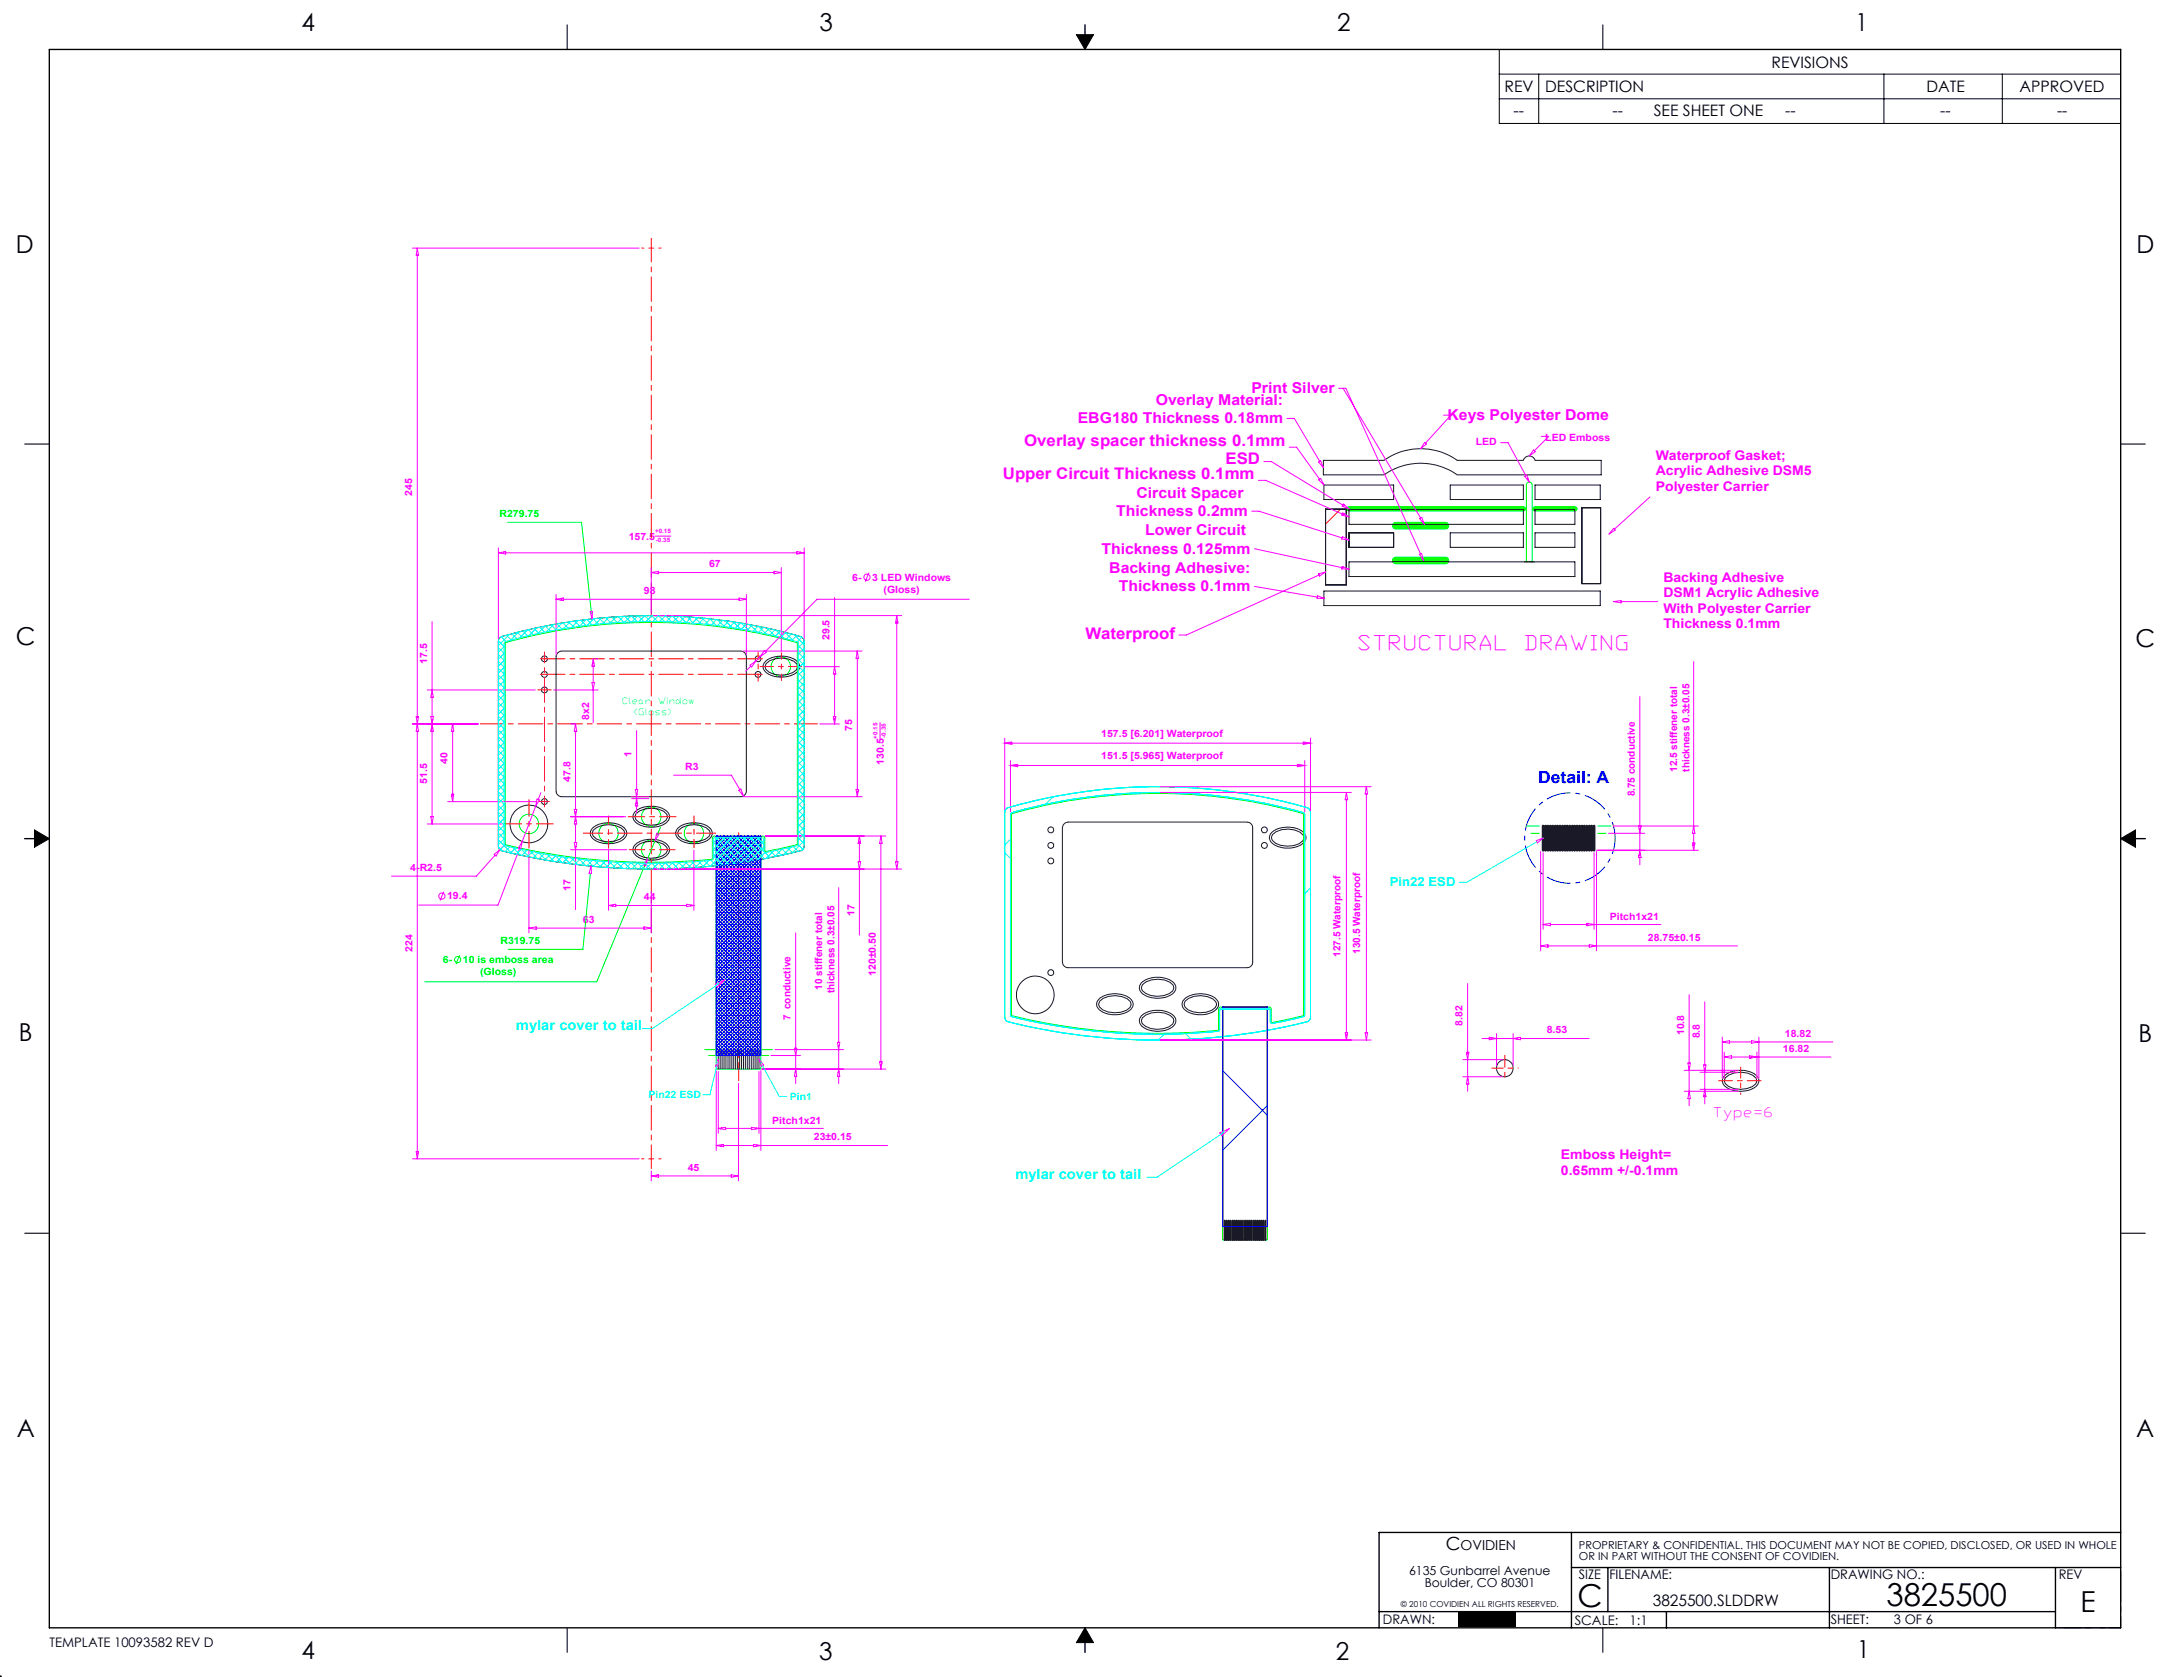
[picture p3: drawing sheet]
<svg xmlns="http://www.w3.org/2000/svg" width="559mm" height="432mm" viewBox="0 0 559 432" stroke-linecap="round" stroke-linejoin="round" font-family="sans-serif">
<path d="M260.2 195.8v13.3M260.2 197.1l1.9-.3v.6zM262.1 197.1h72M334.1 196.8l1.9 .3-1.9 .3zM336 195.8v13.3" fill="none" stroke="#f0f" stroke-width=".26"/>
<g fill="none" stroke="#000" stroke-width=".26">
<path d="M146 6.4v6.3M277.2 8.9h4.4l-2.2 3.8zM386.1 12.7v19.1h160M386.1 19.1h160M396.2 19.1v12.7M412.7 6.4v6.3M485.1 19.1v12.7M515.6 19.1v12.7M386.1 25.4h160M6.3 114.3h6.4M546.1 114.3h6.3M8.9 213.7l3.8 2.2-3.8 2.2z"/>
<path d="M546.1 215.9l3.8-2.2v4.4zM6.3 317.5h6.4M546.1 317.5h6.3M146 419.1v6.4M279.4 419.1l2.2 3.8h-4.4zM412.7 419.1v6.4M0 431.3v.5M.4 431.5l-.4 .3M.5 431.8h-.5"/>
</g>
<path d="M529.3 419.1h16.8" fill="none" stroke="#000" stroke-width=".26" stroke-dasharray="15.2 1.3 1.3 1.3" stroke-dashoffset="8.8"/>
<path d="M531.5 419.1h14.6M546.1 404.5v14.6" fill="none" stroke="#000" stroke-width=".26" stroke-dasharray="15.2 1.3 1.3 1.3" stroke-dashoffset="7.3"/>
<g fill="none" stroke="#000" stroke-width=".35">
<path d="M12.7 12.7h533.4v406.4h-533.4zM279.4 6.4v6.3M6.3 215.9h6.4M546.1 215.9h6.4M404.7 394.6v24.5M546.1 394.6h-191v24.5M279.4 419.1v6.4M355.1 415h174.2M404.7 403.6h141.4M414.1 403.6v11.4M429.1 415v4.2M471.1 403.6v15.5"/>
<path d="M529.3 403.6v15.5"/>
</g>
<path d="M260.2 197.1l1.9-.3v.6zM334.1 196.8v.6l1.9-.3z" fill="#f0f"/>
<path d="M277.2 8.9l2.2 3.8v-3.8zM279.4 8.9v3.8l2.2-3.8zM546.1 215.9h3.8v-2.2zM546.1 215.9l3.8 2.2v-2.2zM279.4 419.1v3.8h2.2zM279.4 419.1l-2.2 3.8h2.2zM8.9 215.9v2.2l3.8-2.2zM8.9 213.7v2.2h3.8z" fill-rule="evenodd" fill="#000"/>
<g fill="none" stroke="#0f0" stroke-width=".26">
<path d="M130.7 134.5h19.1l2.5 23M152.6 157.6l-.5 .4M393.1 144.7v-19.8a.74 .74 0 0 1 .7-.8 .74 .74 0 0 1 .7 .8v19.8M168.7 216.5l-1.9 4.6M169.4 214.8l-.5 .5M170.1 213l-.7 1.7M195.9 215.8l.5-.5 .6 .4v3.4l.2 .2 7-1.5 1.1-.5v-51.7a135.4 135.4 0 0 0-75.2 0v51.8a152.3 152.3 0 0 0 53.3 3.7v-5.4l.6-.4 .4 .4v59.3l.2 .3h11.2l.1-.3M195.9 215.8v59.2M393 212.7h3.4M394.3 214.6h2.1M411.4 214.6h2.2M411.4 212.7h3.4"/>
<path d="M152 224.9l-1.9 19.5h-19.2M152.2 223.1h-.1M166 222.9l-12.3 29.9h-44.3M166.5 222.3l-.6 .5M118.3 246l-.9 2.3M314.9 259.8l-.5-.5-.3 .1-.3 .4v5.3a151.6 151.6 0 0 1-53.3-3.7v-51.8a135.4 135.4 0 0 1 75.2 0v51.8l-8.2 1.9-.2-.2v-3.4l-.2-.3-.3-.1-.4 .2v.3M181.5 270.3h2.7M182.5 271.8h1.7M196.2 271.8h1.7M196.2 270.3h2.7M314.9 315.8h11.5M315.1 319.3h11.1l.2-.2v-59.8h-11.5v59.9l.2 .1"/>
<circle cx="201.1" cy="171.7" r="2.5"/>
<circle cx="136.2" cy="212.1" r="2.51"/>
<circle cx="156.7" cy="214.5" r="2.51"/>
<circle cx="167.7" cy="210.3" r="2.5"/>
<circle cx="167.7" cy="218.8" r="2.5"/>
<circle cx="178.7" cy="214.5" r="2.5"/>
<circle cx="117.9" cy="247.1" r=".81"/>
</g>
<g fill="none" stroke="#f0f" stroke-width=".26">
<path d="M106.2 63.9h58.4M107.5 63.9l.3 1.9h-.6zM107.7 65.5l-.2 .3v118.7M344.7 100h1.9l19.2 42.6M345.9 100l19.9 33.4M325.5 118.8h1.9l18.4 11.2M331.4 107.7h1.9l6.5 11.1M332 115.1h1.9l5.9 8.3M339.5 119l.6-.4 .7 1.8zM340.6 120l-.1 .1M366.9 113.9l.4 .4-1.5 1.2zM371.7 106.9h1.9l-6.5 7.2"/>
<path d="M386.4 114h1.9l4.6 8.5M394.9 115.9l.4 .4-1.5 1.1zM396.9 112.4h1.9l-3.7 3.7M168.7 138h4.1M322.3 131.6h1.9l21.4 6.9M324.1 123.7h1.8l19.8 8.7M339.5 123.5l.6-.3 .8 1.7zM340.7 124.4l-.2 .1M345.7 138.2l1.7 .9-1.9-.3zM345.8 132.1l1.6 1-1.9-.5zM345.9 129.8l1.5 1.2-1.8-.7zM346.2 132.3l-.4 .4"/>
<path d="M346.3 130l-.4 .4M346.6 138.7l-.2 .2M365.6 133.5l.5-.3 .7 1.8zM366.6 134.4l-.2 .1M392.6 122.6l.6-.3 .6 1.8zM393.5 123.2l-.2 .2M415.5 136l.4 .5-1.6 1zM424.9 128l-9.2 8.3M128.3 141.1v23.4M128.3 142.3l1.9-.3v.7zM129.9 142.1l-.4 .4M130.2 142.3h75"/>
<path d="M143.2 153.1v15.4M143.2 154.3l1.9-.3v.6zM144.9 154l-.5 .5M145.1 154.3h45.2M152 157.5l.6-.1-.1 2zM167.7 146.2v11.7M167.7 147.4l1.9-.3v.6zM168.3 158.5h63.9M169.6 147.4h29.7M169.6 147.3l-.4 .4M190.3 154l1.9 .3-1.9 .3zM191.8 154.2l-.1 .2"/>
<path d="M192.2 153.1v15.4M199.3 147.1l1.9 .3-1.9 .3zM200.9 147.4l-.1 .1M201.2 146.2v21.3M205.2 142l1.9 .3-1.9 .4zM206.1 142.2l-.4 .4M207.1 141.1v23.4M214.9 153.9v17.8M223.7 147.5l-.9 2.3M230.9 158.5l.3 1.9h-.6zM231.1 159.8l-.5 .5M249.6 154.3h-39.2l-13.3 13.5"/>
<path d="M323 141.3l22.5 4.9M323 151l16.2 2.7M339.3 153.4l1.8 .7h-1.9zM339.5 147.8l1.8-.5-1.5 1zM339.7 148.1l-34.2 15.4h-1.9M339.8 147.7l-.2 .2M340.4 153.8l-.2 .3M345.6 145.9l1.8 .6h-1.9zM346 146l-.5 .5M365.5 142.7l.6-.2 .5 1.8zM366.4 143.6l-.2 .2M415.6 154.9l1.8-.3v.6z"/>
<path d="M415.7 154.9h-.1M417.4 154.9h9.5M110 177.7h27.8M111.3 160.1v17.6M111.3 179.5v5M111.3 177.7l.3 1.8h-.6zM111.4 178.5l-.3 .4M142.6 177.7h11.4M152.4 175.8h.7l-.3 1.9zM152.8 171.5v4.3M152.8 177.7v8.4M152.8 169.6l.3 1.9h-.7z"/>
<path d="M152.8 177.6h.1M152.9 170.7l-.4 .4M153.4 169.6h.6M191.3 167.6h30.7M193.1 171.3l1.6-1.1-1.1 1.5zM193.4 171.5l-1.4 1.3M195.7 169.1l-1 1.1M196.8 167.6l.5 .4-1.6 1.1zM207.1 171.7h9.1M214.9 173.5v11M214.9 171.7l-.3 1.8h.6M214.9 171.7l.3 1.8"/>
<path d="M215.2 173.5h.1M220.8 169.5v33.8M220.8 167.6l.3 1.9h-.6zM220.8 167.9l-.1 .1M230.9 160.4v61.5M422.3 179.3v33.4M436.1 170.4v42.3M106.2 186.4h16.9M107.2 184.5h.6l-.3 1.9zM107.5 186.4l.3 1.9h-.6zM107.5 188.3v108.2M107.6 186.9l-.2 .2"/>
<path d="M107.7 184.5l-.5 .5M111 184.5h.6l-.3 1.9zM111.3 186.4l.3 1.9h-.6zM111.3 188.3v22M111.4 187.5l-.4 .4M111.5 185.2l-.4 .4M116.6 188.3v16.2M116.6 186.4l.2 1.9h-.6zM116.6 186.8l-.1 .2M146.9 186.4h1.5M148.2 186.4l.3 1.9h-.6zM148.2 188.3v20.1"/>
<path d="M148.2 186.6l-.1 .1M163.9 188.1v15.2M173.5 199.6h14.8l2.2 3.7M211.1 186.4h5.1M214.6 184.5h.6l-.3 1.9zM215.2 184.8l-.5 .4M226.6 186.1v4.1M258.7 191.3l1.9-.3v.7zM258.7 190.1v18.4M260.6 191.4h75M335.6 191l1.9 .3-1.9 .4zM337.5 190.1v18.6"/>
<path d="M110 212.2h19.3M111 210.3h.6l-.3 1.9zM111.1 210.3l-.1 .1M115.3 206.4h22.9M116.2 204.5h.6l-.2 1.9zM116.8 204.5l-.5 .6M127.2 220l1.5-1.2-1 1.6zM129.6 217.9l-.9 .9M133.8 218.4l-5.6 14.6h-20.4M134.5 216.7l-.4 1.8-.6-.2zM136.2 219v21.2M137.9 207.6l-3.4 9.1"/>
<path d="M138.3 205.7l.6 .3-1 1.6zM139.3 204.1l-.7 1.7M146.9 210.3h14.3M146.9 218.8h14.5M147.9 208.4h.6l-.6 3.8h.6zM147.9 216.9h.6l-.3 1.9zM148.2 212.2v4.7M148.2 218.8v15.4M148.3 211.2l-.3 .4M148.3 217.9l-.2 .3M148.5 208.9l-.5 .4M156.7 219v15.4"/>
<path d="M162.7 205.6h4.4M162.7 205.1h4.4M163.6 203.3h.6l-.3 1.8zM163.9 205.1v.5M163.9 207.5v1.9M163.9 205.6l.3 1.9h-.6zM164 204.5l-.2 .2M164.1 206.7l-.4 .4M169.1 214.6l.6 .3-1 1.6zM178.7 218.9v15.5M190.3 203.5l.5-.3 .7 1.7zM191.2 204.3l-.2 .1"/>
<path d="M191.3 205.1h30.7M197.1 215.3h31M220.5 203.3h.6l-.3 1.8zM221 203.7l-.4 .4M221.3 215.3l.3 1.8h-.6zM221.3 217.1v4.8M221.5 216.6l-.5 .5M226.8 217.1v56.3M226.8 215.3l.4 1.8h-.7zM226.9 215.7l-.2 .2M298.7 202.6h54.4M298.7 204h49.3"/>
<path d="M346.7 205.9v60M346.7 204l.3 1.9h-.6zM347 205.6l-.3 .3M351.9 204.4v61.5M351.9 202.6l.3 1.8h-.7zM351.9 203l-.1 .1M395.6 216.5l1.8-.7-1.5 1.2zM396.7 219.2v25.6M397.4 219.6v19.7M410.5 219.6v19.7M411.1 219.2v25.6M411.1 218.9h26.3"/>
<path d="M414.2 214.6h9.3M415.5 212.7h21.9M422 212.7l.3 1.9M422.3 214.6v4.3M422.3 218.9l.3 1.9h-.6zM422.5 220l-.5 .4M422.5 213.2l-.4 .4M422.6 212.7l-.3 1.9M435.8 217.1h.7l-.4 1.8zM436.1 212.7l.4 1.9h-.7zM436.1 214.6v2.5M436.2 213l-.1 .1"/>
<path d="M436.4 217.2l-.5 .5M114.3 229.6l-1 2.3M127.5 220.2l-4.8 5.4h-21.9M136.2 239l1.9-.3v.6zM136.3 238.9v.1M138.1 239h27.7M152.2 223l.1 1.9h-.6zM156.7 233.2l1.9-.4v.6zM158 232.9l-.3 .4M158.6 233.2h18.2M165.8 238.7l1.9 .3-1.9 .3zM166.8 221.1l-.5 1.9-.6-.3z"/>
<path d="M167.7 229.5v10.7M168.3 223.8h63.9M176.8 232.8l1.9 .4-1.9 .2zM178.1 233l-.2 .3M216 228.6v39.8M221 221.9h.6l-.3 1.9zM221.3 223.8v17M221.3 223.5v.1M230.6 221.9h.6l-.3 1.9zM231.1 222.7l-.3 .3M397.4 238.1l1.8-.4v.7zM397.7 238l-.1 .1"/>
<path d="M399.2 238.1h9.4M408.6 237.7l1.9 .4-1.9 .3zM409.1 237.8l-.5 .5M410.5 238.1h17.2M422.3 220.8v1.9M184.2 253.4l2.4-1.1-2 1.9zM204.9 240.2v29.7M377.9 253.3v17.7M396.7 243.6l1.9-.4v.7zM398.6 243.6h10.7M398.6 243.8v.1M409.3 243.2l1.8 .4-1.8 .3z"/>
<path d="M410.2 243.4l-.3 .4M411.1 243.6h36.3M435 256.1v17.6M439 258v16.2M184.4 275.7v20.5M185 272.8l-.2 1.9-.6-.2zM185 275.9v15.9M190.2 278.9v25.2M195.4 272.8l1.2 1.4-.5 .4zM195.4 275.9v15.9M195.9 275.7v20.5M196.1 275.3h32"/>
<path d="M198.5 271.8h7.6M199.6 270.3h17.6M204.6 269.9h.6l-.3 1.9zM204.9 275.3l.3 1.8h-.6zM204.9 271.8v3.5M204.9 277.1v1.9M205 275.8l-.2 .2M205 271.3l-.2 .2M215.7 268.4h.6l-.3 1.9zM216 270.3v5M216 277.1v1.9M216 275.3l.3 1.8h-.6z"/>
<path d="M216.1 275.9l-.3 .3M216.2 269.1l-.4 .4M226.5 273.4h.7l-.4 1.9zM227.1 273.9l-.4 .4M298.7 267.8h54.4M346.4 265.9h.6l-.3 1.9zM347 266.2l-.5 .5M351.5 265.9h.7l-.3 1.9zM351.8 265.9l-.2 .2M376.7 277.2h10.2M376.7 272.8h10.2M377.9 272.8v4.4"/>
<path d="M377.9 279.1v1.9M377.9 277.2l.3 1.9h-.6zM378 277.8l-.2 .3M378.2 271l-.5 .4M378.2 271h-.6l.3 1.8M378.2 271l-.3 1.8M381.6 267.4h1.9M383.5 267.1l1.9 .3-1.9 .3zM384.2 267.2l-.5 .5M385.4 266.1v8.3M385.4 267.4h4.2M389.6 266.1v8.3"/>
<path d="M389.6 267.4l1.9-.3v.6zM391 267.2l-.4 .3M391.5 267.4h17.7M433.7 275.6h13.9M434.7 273.7h.6l-.3 1.9zM435 275.6v5.4M435.1 274.6l-.2 .3M437.8 276.1h9.8M438.7 274.2h.6l-.3 1.9zM439 276.1v4.4M439.2 275.1l-.3 .3M443.5 267v10.7"/>
<path d="M443.5 268.3l1.9-.3v.6zM443.8 268.3h-.1M444 270.9v6.8M444 272.2l1.9-.4v.7zM444.4 272.1l-.1 .1M445.4 268.3h5.7M445.9 272.2h4.7M450.6 271.8l1.8 .4-1.8 .3zM451.1 268l1.8 .3-1.8 .3zM451.3 272l-.5 .4M452.4 270.9v6.8M452.4 272.2h19.1"/>
<path d="M452.7 268.3l-.1 .1M452.9 267v10.7M452.9 268.3h19.1M106.2 298.4h58.4M107.2 296.5h.6l-.3 1.9zM107.8 296.7l-.5 .5M184.4 295l1.9-.3v.6zM185 290.5l1.8-.2v.6zM185.9 290.4l-.3 .3M186.1 294.7l-.5 .5M186.3 295h7.8M186.8 290.5h6.8"/>
<path d="M193.6 290.3l1.8 .2-1.8 .4zM194.1 294.7l1.8 .3-1.8 .3zM194.8 290.4l-.2 .3M194.9 294.8l-.3 .4M195.4 290.5h16.6M195.9 295h32.7M314.1 291.7l2.4-1.1-1.9 1.8zM433.7 281h13.9M435 282.9v1.8M435 281l.3 1.9h-.6zM435 281.4l-.2 .3M437.8 280.5h9.8"/>
<path d="M439 282.4v1.8M439 280.5l.3 1.9h-.6zM439.2 281.8l-.5 .5M167.7 301.5v2.6M167.7 302.8l1.9-.3v.6zM169.3 302.5l-.5 .5M169.6 302.8h18.7M188.3 302.5l1.9 .3-1.9 .3zM189.3 302.6l-.3 .4"/>
<circle cx="223.2" cy="148.6" r=".81"/>
<circle cx="113.8" cy="230.7" r=".79"/>
</g>
<g fill="none" stroke="#191924" stroke-width=".26">
<path d="M392.3 118.5h-17.1a16.3 16.3 0 0 0-18.8 0h-15.6v3.8h15.6a16.3 16.3 0 0 1 18.8 0h37.1v-3.8h-17a1.56 1.56 0 0 0-1.5-1.1 1.56 1.56 0 0 0-1.5 1.1M340.9 124.9h18v3.7h-18zM341.4 131.1h5.3v19.5h-5.3zM347.4 137.2h11.5v3.7h-11.5zM347.4 131.2h44.9v3.8h-44.9zM373.5 137.2h18.8v3.7h-18.8zM373.5 124.9h18.8v3.7h-18.8zM395.3 137.2h10.3v3.7h-10.3zM395.3 131.2h10.3v3.8h-10.3zM395.3 124.9h16.8v3.7h-16.8zM407.3 130.7h4.9v19.6h-4.9zM340.9 152.2h71.2v3.7h-71.2z"/>
<path d="M347.4 144.7h58.2v3.7h-58.2zM128.6 164.4l.2-.2a136.8 136.8 0 0 1 77.8 0l.5 .9v53l-.5 .8a156.6 156.6 0 0 1-77.8 0l-.5-.8v-53.1zM143.6 168.1l1.1-.5h46.2l.7 .3 .3 .4 .3 .7v34.8l-.3 .7-.3 .4-.7 .2h-46.4l-.6-.2-.5-.6-.2-.6v-34.5zM197.1 170.3a6.7 6.7 0 0 1 8.5 .3 2.14 2.14 0 0 1-1.5 3.2 6.7 6.7 0 0 1-7.3-1.1l-.3-1.2zM197.3 170.9a6 6 0 0 1 7.9 .1l.2 .7-.3 .8a6.1 6.1 0 0 1-7.9-.1l-.2-.7zM152.6 213.2a6.7 6.7 0 0 1 8.4 .3 2.1 2.1 0 0 1-1.4 3.2 6.4 6.4 0 0 1-7.3-1.3l-.3-1zM152.8 213.8a6 6 0 0 1 7.9 .1l.2 .8a4.1 4.1 0 0 1-4.3 2.1l-1.7-.3-1.3-.5-.8-.7-.3-.7zM163.5 217.6a6.6 6.6 0 0 1 8.6 .2 2.06 2.06 0 0 1-1.3 3 6.9 6.9 0 0 1-7.3-.8l-.5-1.2zM163.6 209a6.7 6.7 0 0 1 8.5 .3 2.06 2.06 0 0 1-1.3 3 7 7 0 0 1-7.3-.8l-.5-1.2 .2-.7zM163.8 218.1a6.1 6.1 0 0 1 7.1-.7l.8 .8 .2 .7a4 4 0 0 1-4.3 2.1l-1.7-.2-1.3-.6-.8-.7-.3-.7zM163.8 209.6a6.1 6.1 0 0 1 7.1-.7l.8 .8 .2 .7a4 4 0 0 1-4.3 2.1l-1.7-.2-1.3-.6-.8-.7-.3-.7zM174.6 213.2a6.7 6.7 0 0 1 8.5 .3 2.15 2.15 0 0 1-1.5 3.2 6.6 6.6 0 0 1-7.3-1.1l-.3-1.2z"/>
<path d="M174.8 213.8a6 6 0 0 1 7.9 .1l.2 .8a4.1 4.1 0 0 1-4.3 2.1l-1.7-.3-1.3-.5-.9-.7-.2-.7zM259 208.4l.2-.2a137.8 137.8 0 0 1 77.8 0l.5 .8v53.1l-.5 .8a156.5 156.5 0 0 1-77.8 0l-.5-.8v-53.1zM274.1 212.1l1-.4h46l.8 .2a1.33 1.33 0 0 1 .7 1.3v34.5a1.43 1.43 0 0 1-1.5 1.5h-46.2l-.8-.4-.3-.4-.2-.7v-34.5l.2-.7zM327.5 214.3a6.7 6.7 0 0 1 8.5 .3 2.13 2.13 0 0 1-1.5 3.2 6.6 6.6 0 0 1-7.3-1.1l-.3-1.2zM327.7 214.9a5.9 5.9 0 0 1 7.9 .2l.2 .7a4 4 0 0 1-4.3 2.1l-1.7-.2-1.3-.6-.8-.7-.3-.7zM283.2 257.8a5.9 5.9 0 0 1 7.9 .2l.2 .7-.3 .7a6.1 6.1 0 0 1-7.9-.1l-.2-.7zM283.2 257.1a6.6 6.6 0 0 1 8.2 .5 1.98 1.98 0 0 1-1.2 3 6.7 6.7 0 0 1-7.4-1l-.4-1.2 .1-.5zM294 253a6.7 6.7 0 0 1 8.4 .3 2.1 2.1 0 0 1-1.4 3.2 6.7 6.7 0 0 1-7.2-1.1l-.3-.5-.1-.8zM294.2 253.6a6 6 0 0 1 7.9 .1l.2 .7-.3 .8a6.1 6.1 0 0 1-7.9-.1l-.2-.8zM305 257.2a6.5 6.5 0 0 1 8.4 .4 1.98 1.98 0 0 1-1.2 3 6.7 6.7 0 0 1-7.4-1l-.4-1 .2-.9zM305.2 257.8a5.9 5.9 0 0 1 7.9 .2l.2 .7a4 4 0 0 1-4.3 2.1l-1.7-.2-1.3-.6-.8-.7-.3-.7zM314.9 259.3h11.5v56.5h-11.5z"/>
<path d="M185 270.3v5M185.5 270.3v5M185.9 270.3v5M186.4 270.3v5M186.9 270.3v5M187.5 270.3v5M188 270.3v5M188.5 270.3v5M188.9 270.3v5M189.4 270.3v5M189.9 270.3v5M190.5 270.3v5"/>
<path d="M191 270.3v5M191.5 270.3v5M191.9 270.3v5M192.4 270.3v5M192.9 270.3v5M193.5 270.3v5M194 270.3v5M194.5 270.3v5M194.9 270.3v5M195.4 270.3v5M294 261.5a6.7 6.7 0 0 1 8.4 .3 2.1 2.1 0 0 1-1.4 3.2 6.7 6.7 0 0 1-7.2-1.1l-.3-.6-.1-.7zM294.2 262.1a6 6 0 0 1 7.9 .1l.2 .7-.3 .8a6.1 6.1 0 0 1-7.9-.1l-.2-.8z"/>
<path d="M444.1 276.9a6.7 6.7 0 0 1 8.5 .4 2.15 2.15 0 0 1-1.5 3.1 6.8 6.8 0 0 1-7.2-1.1l-.4-1.2zM444.3 277.5a6 6 0 0 1 7.9 .1l.2 .8-.3 .7a6 6 0 0 1-7.8-.1l-.3-.7z"/>
<circle cx="140.2" cy="169.6" r=".75"/>
<circle cx="140.2" cy="177.6" r=".74"/>
<circle cx="140.2" cy="173.6" r=".74"/>
<circle cx="195.2" cy="169.6" r=".75"/>
<circle cx="195.2" cy="173.6" r=".74"/>
<circle cx="136.2" cy="212.2" r="4.8"/>
<circle cx="140.2" cy="206.4" r=".74"/>
<circle cx="270.6" cy="213.7" r=".75"/>
<circle cx="270.6" cy="217.7" r=".75"/>
<circle cx="325.6" cy="213.7" r=".75"/>
<circle cx="325.6" cy="217.7" r=".75"/>
<circle cx="270.6" cy="221.7" r=".76"/>
<circle cx="266.6" cy="256.2" r="4.9"/>
<circle cx="270.6" cy="250.4" r=".76"/>
<circle cx="387.5" cy="275.1" r="2.18"/>
</g>
<path d="M415.9 215.8a11.6 11.6 0 0 0-17.2-10.2 11.6 11.6 0 0 0-.8 20 11.6 11.6 0 0 0 18-8.8v-1" fill="none" stroke="#00f" stroke-width=".26" stroke-dasharray="6.3 1.3 1.3 1.3" stroke-dashoffset="2.2" stroke-linecap="butt"/>
<g fill="none" stroke="#0ff" stroke-width=".26">
<path d="M148 159.9l1.3 1.4M148.9 159.8l-1.8 1.8M149.5 159.7l1.4 1.3M150.9 159.5l-1.7 1.8M151.1 159.5l1.4 1.4M152.7 159.3l1.4 1.4M152.9 159.3l-1.7 1.7M154.3 159.2l1.4 1.4M154.9 159.1l-1.7 1.7M155.9 159l1.4 1.4M156.8 159l-1.6 1.6M157.6 158.9l1.4 1.4"/>
<path d="M158.7 158.8l-1.6 1.6M159.2 158.8l1.5 1.4M160.6 158.7l-1.6 1.6M160.9 158.7l1.5 1.4M162.5 158.6l-1.6 1.6M162.6 158.6l1.4 1.5M164.3 158.6l-1.6 1.5M164.3 158.6l1.5 1.4M169.6 158.5l1.5 1.6M169.6 158.5l-1.5 1.5M173 158.6l-1.4 1.5M173.2 158.6l1.6 1.6"/>
<path d="M174.7 158.7l-1.4 1.4M175.1 158.7l1.6 1.6 1.4-1.4M176.4 158.8l-1.4 1.4M177 158.8l1.6 1.6M178.9 159l1.6 1.6M179.7 159l-1.4 1.4M180.8 159.1l1.7 1.7M181.3 159.2l-1.3 1.4M182.8 159.3l1.7 1.7M182.9 159.3l-1.3 1.4M184.5 159.5l-1.3 1.4M184.8 159.6l1.7 1.7"/>
<path d="M186.1 159.7l-1.3 1.4M186.8 159.8l1.8 1.8M187.6 159.9l-1.3 1.4M128.3 168.5l1.5 1.5-1.5 1.5M128.3 170.3l1.5 1.5-1.5 1.5M128.3 172.1l1.5 1.5-1.5 1.5M128.3 173.8l1.5 1.5-1.5 1.5M128.3 175.6l1.5 1.5-1.5 1.5M128.3 177.4l1.5 1.5-1.5 1.5M128.3 179.1l1.5 1.5-1.5 1.5M128.3 166.8l1.5 1.5M128.3 165l1.5 1.5"/>
<path d="M128.6 164.4l.2-.3a136.8 136.8 0 0 1 77.8 0l.5 .9v53.1l-.5 .8a156.5 156.5 0 0 1-77.8 0l-.5-.8v-53.1zM129.1 164l1.2 1.2M129.8 166.5l-1.5 1.5M129.8 168.2l-1.5 1.6M130 165.3a136.3 136.3 0 0 1 75.5 .1l.1 52.1-.3 .2-1.1 .3-7 1.5-.5-.4v-3.1l-.2-.2h-12.6l-.2 .2v5.1l-.2 .3a153.6 153.6 0 0 1-53.6-3.8l-.1-52zM130.4 163.6l1.3 1.2M131.2 163.4l-2.9 2.8M131.8 163.2l1.3 1.2M133.2 162.8l1.3 1.3M133.6 162.7l-2.2 2.2M134.7 162.5l1.2 1.2M135.9 162.2l-2.1 2"/>
<path d="M136.1 162.1l1.2 1.3M137.5 161.8l1.3 1.3M138.2 161.7l-2 2M139 161.5l1.2 1.3M140.4 161.2l-1.9 1.9M140.4 161.2l1.3 1.3M141.9 160.9l1.3 1.3M142.6 160.8l-1.9 1.9M143.4 160.7l1.3 1.2M144.7 160.4l-1.8 1.9M144.9 160.4l1.3 1.3M146.4 160.1l1.4 1.4"/>
<path d="M146.8 160.1l-1.8 1.8M166.3 160l1.6-1.5 1.4 1.5M167.5 160l-1.4-1.5-1.6 1.6M169.9 160l1.4-1.4 1.6 1.5M188.9 160.1l1.8 1.8M189.2 160.2l-1.3 1.3M190.7 160.4l-1.3 1.3M191 160.5l1.8 1.8M192.2 160.7l-1.3 1.3M193.1 160.9l1.9 1.8M193.7 161l-1.3 1.2M195.2 161.3l-1.3 1.2"/>
<path d="M195.3 161.3l1.9 1.9M196.6 161.5l-1.2 1.3M197.6 161.8l1.9 1.9M198.1 161.9l-1.3 1.2M199.5 162.2l-1.2 1.2M199.8 162.3l2.1 2M200.9 162.5l-1.2 1.3M202.2 162.8l2.1 2.2M202.4 162.9l-1.3 1.2M203.8 163.3l-1.3 1.2M204.6 163.5l2.5 2.5M205.2 163.6l-1.3 1.3"/>
<path d="M205.6 178.6l1.5 1.5M205.6 176.8l1.5 1.5M205.6 175.1l1.5 1.5M205.6 173.3l1.5 1.5M205.6 171.5l1.5 1.5M205.6 169.8l1.5 1.5M205.6 168l1.5 1.5M205.6 166.2l1.5 1.5M206.5 164.1l-1.2 1.1M207.1 165.2l-1.5 1.6M207.1 167l-1.5 1.5M207.1 168.8l-1.5 1.5"/>
<path d="M207.1 170.6l-1.5 1.5M207.1 172.3l-1.5 1.5M207.1 174.1l-1.5 1.5M207.1 175.9l-1.5 1.4M207.1 177.6l-1.5 1.5M207.1 179.4l-1.5 1.5M128.3 182.7l1.5 1.5-1.5 1.5M128.3 184.4l1.5 1.5-1.5 1.5M128.3 186.2l1.5 1.5-1.5 1.5M128.3 188l1.5 1.5-1.5 1.5M128.3 189.8l1.5 1.4-1.5 1.5M128.3 191.5l1.5 1.5-1.5 1.5"/>
<path d="M128.3 193.3l1.5 1.5-1.5 1.5M128.3 195.1l1.5 1.4-1.5 1.5M128.3 198.6l1.5 1.5-1.5 1.5M128.3 196.8l1.5 1.5M128.3 180.9l1.5 1.5M129.8 182.4l-1.5 1.5M129.8 198.3l-1.5 1.5M205.6 199.8l1.5 1.5M205.6 198l1.5 1.6M205.6 196.3l1.5 1.5M205.6 194.5l1.5 1.5M205.6 192.8l1.5 1.4"/>
<path d="M205.6 191l1.5 1.5M205.6 189.2l1.5 1.5M205.6 187.4l1.5 1.5M205.6 185.7l1.5 1.5M205.6 183.9l1.5 1.5M205.6 182.1l1.5 1.6M205.6 180.4l1.5 1.5M207.1 181.2l-1.5 1.5M207.1 182.9l-1.5 1.5M207.1 184.7l-1.5 1.5M207.1 186.5l-1.5 1.5M207.1 188.2l-1.5 1.5"/>
<path d="M207.1 190l-1.5 1.5M207.1 191.8l-1.5 1.5M207.1 193.5l-1.5 1.6M207.1 195.3l-1.5 1.5M207.1 197.1l-1.5 1.5M207.1 198.8l-1.5 1.5M128.3 200.3l1.5 1.6-1.5 1.4M128.3 202.1l1.5 1.5-1.5 1.5M128.3 203.9l1.5 1.5-1.5 1.5M128.3 205.7l1.5 1.5-1.5 1.4M128.3 207.4l1.5 1.5-1.5 1.5M128.3 209.2l1.5 1.5-1.5 1.5"/>
<path d="M128.3 211l1.5 1.4-1.5 1.6M128.3 214.5l1.5 1.5-1.5 1.5M128.3 218.1l1.1 1M128.3 216.3l3.4 3.4M128.3 212.7l1.5 1.5M129.8 214.2l-1.5 1.5M130 217.6l-1.2 1.2M131.3 218l-1.2 1.3M132 218.2l2 2M132.8 218.4l-1.3 1.2M134.2 218.7l-1.3 1.3M134.3 218.7l1.9 1.9"/>
<path d="M135.6 219l-1.2 1.3M136.5 219.2l1.9 1.9M137.1 219.3l-1.2 1.3M138.6 219.6l-1.3 1.3M138.8 219.6l1.8 1.8M140.1 219.9l-1.3 1.2M140.9 220l1.8 1.8M183.7 218.6l3.9 3.9M183.7 216.9l5.5 5.4M184.4 215.8l6.4 6.3M184.9 215.8l-1.2 1.1M186.2 215.8l6.1 6.1"/>
<path d="M186.6 215.8l-2.9 2.9M187.9 215.8l5.9 5.8M188.4 215.8l-4.7 4.7M189.7 215.8l5.6 5.6M190.1 215.8l-7.2 7.3M191.5 215.8l5.3 5.3M191.9 215.8l-7.1 7.1M193.3 215.8l5 5M193.7 215.8l-6.9 6.8M195 215.8l1.7 1.7M195.4 215.8l-6.6 6.6M196.7 216.3l-5.8 5.8"/>
<path d="M196.7 218.1l-3.7 3.7M197.1 219.5l-2 1.9M198.5 219.3l1.2 1.2M199.2 219.1l-1.9 1.9M200 218.9l1.2 1.3M202.7 219.9l-1.3-1.2-1.9 1.9M202.8 218.3l1.3 1.3M203.7 218.1l-2 2M204.3 218l1.2 1.2M205.5 217.5l1.3 1.2M205.6 215.7l1.5 1.5M205.6 214l1.5 1.5"/>
<path d="M205.6 212.2l1.5 1.5M205.6 210.4l1.5 1.5M205.6 208.7l1.5 1.5M205.6 206.9l1.5 1.5M205.6 205.1l1.5 1.5M205.6 203.3l1.5 1.6M205.6 201.6l1.5 1.5M206.9 218.4l-.5 .6M207.1 200.6l-1.5 1.5M207.1 202.4l-1.5 1.5M207.1 204.2l-1.5 1.4M207.1 205.9l-1.5 1.5"/>
<path d="M207.1 207.7l-1.5 1.5M207.1 209.4l-1.5 1.6M207.1 211.2l-1.5 1.5M207.1 213l-1.5 1.5M207.1 214.7l-1.5 1.6M207.1 216.5l-3.1 3.1M258.7 219.5l1.5 1.6M259 208.4l.2-.2a137.7 137.7 0 0 1 77.8 0l.5 1v52.9l-.5 .8a156.5 156.5 0 0 1-77.8 0l-.5-.8v-53.1zM260.2 216.1l-1.5 1.5M260.3 209.4a135.7 135.7 0 0 1 75.6 0l.1 52.1-.4 .3-1 .2-7.1 1.5-.4-.4v-3.1l-.1-.2h-12.7l-.2 .3-.1 5.3a150.5 150.5 0 0 1-53.7-3.8zM271.1 205.2l-1.9 1.9M395.7 216.7l-18 10.5h-1.9"/>
<path d="M141.6 220.1l-1.3 1.3M143 220.3l1.8 1.8M143.1 220.3l-1.3 1.4M144.7 220.6l-1.4 1.3M145.1 220.7l1.7 1.7M146.2 220.8l-1.3 1.3M147.1 220.9l1.8 1.8M147.8 221l-1.4 1.4M149.2 221.2l1.6 1.7M149.4 221.2l-1.4 1.4M151 221.4l-1.4 1.3M151.1 221.4l1.7 1.7"/>
<path d="M152.5 221.5l-1.3 1.4M153.1 221.6l1.7 1.6M154.2 221.7l-1.4 1.4M155 221.8l1.7 1.6M155.8 221.8l-1.4 1.4M157 221.9l1.5 1.6M157.4 221.9l-1.3 1.4M158.8 222l1.6 1.6M159.1 222l-1.4 1.4M160.7 222.1l1.5 1.6M160.8 222.1l-1.4 1.5M161.1 223.6l1.4-1.4 1.6 1.5"/>
<path d="M164.2 222.2l-1.4 1.5M164.4 222.3l1.5 1.5M166 222.3l-1.5 1.4M166.2 222.3l1.4 1.5M167.7 222.3l-1.5 1.5M167.9 222.3l1.5 1.5M169.5 222.3l-1.5 1.5M169.7 222.3l1.4 1.4M171.3 222.2l-1.5 1.6M171.4 222.2l1.5 1.5M174.6 223.6l-1.5-1.4-1.5 1.5M174.8 222.1l1.4 1.5"/>
<path d="M175 222.1l-1.6 1.6M176.5 222l1.4 1.4M176.9 222l-1.6 1.6M178.2 221.9l1.4 1.4M178.7 221.9l-1.6 1.6M179.8 221.8l1.4 1.4M180.6 221.8l-1.6 1.6M181.5 221.7l1.3 1.4M182.6 221.6l-1.7 1.6M183.1 221.5l1.3 1.4M183.7 220.4l2.4 2.3M337.5 228.6l-1.5 1.5"/>
<path d="M184.4 253.8l-16.4 11h-2.6M185.1 253l-.7 .8M184.5 274.6l-1.7 7.3h-1.9M184.9 273.4l-.4 .4M196 273.5l-.2 .3M196.4 274.4l4.3 8h1.9M299.8 266.3l-1.5 1.5M305.3 266.1l1.4 1.5M314.4 292.1l-16.4 11h-2.7M315.3 291.2l-.9 .9"/>
</g>
<path d="M345.2 131.1l-3.8 3.8" fill="none" stroke="#f00" stroke-width=".26"/>
<path d="M387.5 271.7v6.5" fill="none" stroke="#f00" stroke-width=".26" stroke-dasharray="6.3 1.3 1.3 1.3" stroke-dashoffset="3.3"/>
<path d="M384.2 275h6.8" fill="none" stroke="#f00" stroke-width=".26" stroke-dasharray="6.3 1.3 1.3 1.3" stroke-dashoffset="3.4"/>
<path d="M448.2 274.8v7" fill="none" stroke="#f00" stroke-width=".26" stroke-dasharray="6.3 1.3 1.3 1.3" stroke-dashoffset="3.5"/>
<path d="M442.6 278.3h10.9" fill="none" stroke="#f00" stroke-width=".26" stroke-dasharray="6.3 1.3 1.3 1.3" stroke-dashoffset="2.8"/>
<path d="M138.5 169.6h58.5M138.5 173.6h58.5" fill="none" stroke="#f00" stroke-width=".26" stroke-dasharray="6.3 1.3 1.3 1.3" stroke-dashoffset="-.7"/>
<path d="M140.2 207.8v-39.9" fill="none" stroke="#f00" stroke-width=".26" stroke-dasharray="6.3 1.3 1.3 1.3" stroke-dashoffset="3.6"/>
<path d="M138.5 177.6h3.5M138.9 206.4h2.6" fill="none" stroke="#f00" stroke-width=".26" stroke-dasharray="6.3 1.3 1.3 1.3"/>
<path d="M195.2 175.4v-7.5" fill="none" stroke="#f00" stroke-width=".26" stroke-dasharray="6.3 1.3 1.3 1.3" stroke-dashoffset="4.5"/>
<path d="M130 212.1h12.5M136.2 218.4v-12.5" fill="none" stroke="#f00" stroke-width=".26" stroke-dasharray="6.3 1.3 1.3 1.3" stroke-dashoffset="2"/>
<path d="M195.7 171.6h10.8" fill="none" stroke="#f00" stroke-width=".26" stroke-dasharray="6.3 1.3 1.3 1.3" stroke-dashoffset="2.9"/>
<path d="M201.2 168.1v7.1" fill="none" stroke="#f00" stroke-width=".26" stroke-dasharray="6.3 1.3 1.3 1.3" stroke-dashoffset="4.7"/>
<path d="M150.2 214.5h34.1" fill="none" stroke="#f00" stroke-width=".26" stroke-dasharray="6.3 1.3 1.3 1.3" stroke-dashoffset="1.4"/>
<path d="M156.7 210.1v8.3" fill="none" stroke="#f00" stroke-width=".26" stroke-dasharray="6.3 1.3 1.3 1.3" stroke-dashoffset="4.1"/>
<path d="M178.7 210.1v8.2" fill="none" stroke="#f00" stroke-width=".26" stroke-dasharray="6.3 1.3 1.3 1.3" stroke-dashoffset="4.2"/>
<path d="M161.8 210.3h12.3" fill="none" stroke="#f00" stroke-width=".26" stroke-dasharray="6.3 1.3 1.3 1.3" stroke-dashoffset="2.1"/>
<path d="M173.9 218.8h-11.9" fill="none" stroke="#f00" stroke-width=".26" stroke-dasharray="6.3 1.3 1.3 1.3" stroke-dashoffset="2.3"/>
<path d="M165.2 63.9h5M165.2 298.4h5" fill="none" stroke="#f00" stroke-width=".26" stroke-dasharray="6.3 1.3 1.3 1.3" stroke-dashoffset="5.8"/>
<path d="M167.7 300.9v-239.5" fill="none" stroke="#f00" stroke-width=".26" stroke-dasharray="6.3 1.3 1.3 1.3" stroke-dashoffset=".3"/>
<path d="M123.7 186.4h86.8" fill="none" stroke="#f00" stroke-width=".26" stroke-dasharray="6.3 1.3 1.3 1.3" stroke-dashoffset=".4"/>
<path d="M190.2 278.3v-63.9" fill="none" stroke="#f00" stroke-width=".26" stroke-dasharray="6.3 1.3 1.3 1.3" stroke-dashoffset="1.7"/>
<path d="M392.5 144.7h2.6" fill="none" stroke="#0f0" stroke-width=".35"/>
<path d="M347.4 131h44.9M395.3 131h10.3" fill="none" stroke="#0f0" stroke-width="1.4"/>
<path d="M359.4 135.4h12.8M359.4 144.3h12.8" fill="none" stroke="#0f0" stroke-width="2"/>
<g fill="none" stroke="#191924" stroke-width=".5">
<path d="M315.4 314.3v5M315.8 314.3v5M316.3 314.3v5M316.8 314.3v5M317.4 314.3v5M317.9 314.3v5M318.3 314.3v5M318.8 314.3v5M319.3 314.3v5M319.8 314.3v5M320.4 314.3v5M320.9 314.3v5"/>
<path d="M321.3 314.3v5M321.8 314.3v5M322.3 314.3v5M322.9 314.3v5M323.4 314.3v5M323.8 314.3v5M324.3 314.3v5M324.8 314.3v5M325.3 314.3v5M325.9 314.3v5"/>
</g>
<g fill="none" stroke="#191924" stroke-width=".7">
<path d="M397.4 212.7v6.2M398 212.7v6.2M398.6 212.7v6.2M399.2 212.7v6.2M399.9 212.7v6.2M400.5 212.7v6.2M401.1 212.7v6.2M401.7 212.7v6.2M402.4 212.7v6.2M403 212.7v6.2M403.6 212.7v6.2M404.3 212.7v6.2"/>
<path d="M404.9 212.7v6.2M405.5 212.7v6.2M406.1 212.7v6.2M406.8 212.7v6.2M407.4 212.7v6.2M408 212.7v6.2M408.6 212.7v6.2M409.3 212.7v6.2M409.9 212.7v6.2M410.5 212.7v6.2"/>
</g>
<g fill="none" stroke="#00f" stroke-width=".26">
<path d="M184.4 216.4l1.2-1.1 10.3 10.4M184.4 217.3l2-2 9.5 9.5M184.4 219l3.8-3.7 7.7 7.7M184.4 219.5l11.5 11.5M184.4 218.6l11.5 11.5M184.4 217.7l11.5 11.5M184.4 216.9l11.5 11.5M184.4 216l11.5 11.5M184.4 215.3h11.5v56.5h-11.5zM184.6 215.3l11.3 11.3M184.7 215.3l-.3 .2M187.3 215.3l8.6 8.6"/>
<path d="M187.3 215.3l-2.9 2.9M189.1 215.3l6.8 6.8M189.1 215.3l-4.7 4.6M189.9 215.3l6 6M190 215.3l-5.6 5.5M190.8 215.3l5.1 5.1M190.9 215.3l-6.5 6.4M191.7 215.3l4.2 4.2M191.8 215.3l-7.4 7.3M192.6 215.3l3.3 3.3M192.7 215.3l-8.3 8.1M194.4 215.3l1.5 1.6"/>
<path d="M194.4 215.3l-10 9.9M195.3 215.3l.6 .7M195.3 215.3l-10.9 10.8M195.9 217.7l-2.4-2.4-9.1 9M195.9 215.5l-11.5 11.5M195.9 216.4l-11.5 11.5M195.9 217.3l-11.5 11.5M195.9 218.2l-11.5 11.5M195.9 219l-11.5 11.5M195.9 219.9l-11.5 11.5M184.4 239.8l11.5 11.5M184.4 238.9l11.5 11.5"/>
<path d="M184.4 238.1l11.5 11.5M184.4 237.2l11.5 11.5M184.4 236.3l11.5 11.5M184.4 235.4l11.5 11.5M184.4 234.5l11.5 11.5M184.4 233.6l11.5 11.5M184.4 232.8l11.5 11.5M184.4 231.9l11.5 11.5M184.4 231l11.5 11.5M184.4 230.1l11.5 11.5M184.4 229.2l11.5 11.5M184.4 228.3l11.5 11.5"/>
<path d="M184.4 227.4l11.5 11.5M184.4 226.6l11.5 11.5M184.4 225.7l11.5 11.5M184.4 224.8l11.5 11.5M184.4 223.9l11.5 11.5M184.4 223l11.5 11.5M184.4 222.1l11.5 11.5M184.4 221.3l11.5 11.5M184.4 220.4l11.5 11.5M195.9 220.8l-11.5 11.5M195.9 221.7l-11.5 11.5M195.9 222.6l-11.5 11.5"/>
<path d="M195.9 223.4l-11.5 11.6M195.9 224.3l-11.5 11.5M195.9 225.2l-11.5 11.5M195.9 226.1l-11.5 11.5M195.9 227l-11.5 11.5M195.9 227.9l-11.5 11.5M195.9 228.7l-11.5 11.5M195.9 229.7l-11.5 11.5M195.9 230.5l-11.5 11.5M195.9 231.4l-11.5 11.5M195.9 232.3l-11.5 11.5M195.9 233.2l-11.5 11.5"/>
<path d="M195.9 234.1l-11.5 11.5M195.9 235l-11.5 11.5M195.9 235.8l-11.5 11.5M195.9 236.7l-11.5 11.5M195.9 237.6l-11.5 11.5M195.9 238.5l-11.5 11.5M195.9 239.4l-11.5 11.5M184.4 259.3l11.5 11.5M184.4 258.4l11.5 11.5M184.4 257.5l11.5 11.5M184.4 256.6l11.5 11.5M184.4 255.7l11.5 11.5"/>
<path d="M184.4 254.8l11.5 11.5M184.4 254l11.5 11.5M184.4 253.1l11.5 11.5M184.4 252.2l11.5 11.5M184.4 251.3l11.5 11.5M184.4 250.4l11.5 11.5M184.4 249.6l11.5 11.5M184.4 248.7l11.5 11.5M184.4 247.8l11.5 11.5M184.4 246.9l11.5 11.5M184.4 246l11.5 11.5M184.4 245.1l11.5 11.5"/>
<path d="M184.4 244.2l11.5 11.5M184.4 243.3l11.5 11.5M184.4 242.5l11.5 11.5M184.4 241.6l11.5 11.5M184.4 240.7l11.5 11.5M195.9 240.2l-11.5 11.5M195.9 241.1l-11.5 11.5M195.9 242l-11.5 11.5M195.9 242.9l-11.5 11.5M195.9 243.8l-11.5 11.5M195.9 244.7l-11.5 11.5M195.9 245.6l-11.5 11.5"/>
<path d="M195.9 246.5l-11.5 11.5M195.9 247.3l-11.5 11.5M195.9 248.2l-11.5 11.5M195.9 249.1l-11.5 11.5M195.9 250l-11.5 11.5M195.9 250.9l-11.5 11.5M195.9 251.7l-11.5 11.5M195.9 252.6l-11.5 11.5M195.9 253.5l-11.5 11.5M195.9 254.4l-11.5 11.5M195.9 255.3l-11.5 11.5M195.9 256.2l-11.5 11.4"/>
<path d="M195.9 257l-11.5 11.5M195.9 257.9l-11.5 11.5M195.9 258.8l-11.5 11.5M195.9 259.7l-11.5 11.5M314.9 259.3h11.5v56.5h-11.5zM184.4 271.6l.2 .2M184.4 270.8l1.1 1M184.4 269.9l1.9 1.9M184.4 269l2.8 2.8M184.4 268.1l3.7 3.7M184.4 267.2l4.6 4.6M184.4 266.3l5.5 5.5"/>
<path d="M184.4 265.5l6.4 6.3M184.4 264.6l7.3 7.2M184.4 263.7l8.1 8.1M184.4 262.8l9 9M184.4 261.9l9.9 9.9M184.4 261l10.8 10.8M184.4 260.1l11.5 11.5M195.9 260.6l-11.1 11.2M195.9 261.5l-10.3 10.3M195.9 262.4l-9.4 9.4M195.9 263.2l-8.5 8.6M195.9 264.1l-7.6 7.7"/>
<path d="M195.9 265l-6.7 6.8M195.9 265.9l-5.8 5.9M195.9 266.8l-4.9 5M195.9 267.6l-4.1 4.2M195.9 268.5l-3.2 3.3M195.9 269.4l-2.3 2.4M195.9 270.3l-1.4 1.5M195.9 271.2l-.5 .6M314.9 275.7l11.5 11.5M326.4 284.7l-11.5 11.5"/>
</g>
<path d="M258.7 191.3l1.9-.3v.7zM335.6 191v.7l1.9-.4z" fill="#f0f"/>
<path d="M375.7 415.1h14.7v3.8h-14.7z" fill="#000"/>
<g font-size="8.1">
<text x="406.2" y="413.8">C</text>
<text x="485.8" y="413.6">3825500</text>
</g>
<text font-size="7.5" x="535.8" y="415.2">E</text>
<g font-size="6.3">
<text x="77.6" y="8">4</text>
<text x="211" y="8.1">3</text>
<text x="344.3" y="8.1">2</text>
<text x="477.8" y="8.1">1</text>
<text x="4" y="65.2">D</text>
<text x="550.1" y="65.2">D</text>
<text x="4.1" y="166.2">C</text>
<text x="549.9" y="166.7">C</text>
<text x="4.8" y="268.1">B</text>
<text x="550.7" y="268.4">B</text>
<text x="4.3" y="369.9">A</text>
<text x="550.1" y="370">A</text>
<text x="77.6" y="427.1">4</text>
<text x="210.9" y="427.4">3</text>
<text x="344" y="427.4">2</text>
<text x="478.3" y="427">1</text>
</g>
<g font-size="5.1" fill="#f0f">
<text x="350" y="167.4">STRUCTURAL</text>
<text x="392.9" y="167.4">DRAWING</text>
</g>
<text font-size="4.7" x="372.3" y="399.2">C</text>
<text font-size="4.3" fill="#00f" x="396.1" y="201.6">Detail: A</text>
<g font-size="4.1">
<text x="456.2" y="17.5">REVISIONS</text>
<text x="387.4" y="23.8">REV</text>
<text x="397.9" y="23.7">DESCRIPTION</text>
<text x="496.1" y="23.7">DATE</text>
<text x="520.1" y="23.7">APPROVED</text>
<text x="389.8" y="29.8">--</text>
<text x="415.3" y="29.8">--</text>
<text x="425.9" y="29.8">SEE SHEET ONE</text>
<text x="459.7" y="29.8">--</text>
<text x="499.6" y="29.8">--</text>
<text x="529.7" y="29.8">--</text>
<text x="425.6" y="413.5">3825500.SLDDRW</text>
</g>
<g font-size="4.1" fill="#f0f">
<text x="263.7" y="114.9">Overlay spacer thickness 0.1mm</text>
<text x="315.6" y="119.4">ESD</text>
<text x="258.2" y="123.5">Upper Circuit Thickness 0.1mm</text>
<text x="279.5" y="164.5">Waterproof</text>
</g>
<g font-size="3.9" fill="#f0f">
<text x="322.3" y="101.2">Print Silver</text>
<text x="297.7" y="104.2">Overlay Material:</text>
<text x="277.5" y="108.9">EBG180 Thickness 0.18mm</text>
<text x="372.8" y="108.2">Keys Polyester Dome</text>
<text x="292.7" y="128.2">Circuit Spacer</text>
<text x="287.5" y="132.8">Thickness 0.2mm</text>
<text x="294.9" y="137.8">Lower Circuit</text>
<text x="283.6" y="142.5">Thickness 0.125mm</text>
<text x="285.7" y="147.6">Backing Adhesive:</text>
<text x="288.1" y="152.3">Thickness 0.1mm</text>
</g>
<g font-size="3.6" fill="#0ff">
<text x="132.9" y="265.3">mylar cover to tail</text>
<text x="261.5" y="303.6">mylar cover to tail</text>
</g>
<text font-size="3.5" x="376.1" y="399.2">OVIDIEN</text>
<g font-size="3.4" fill="#f0f">
<text x="426.4" y="118.4">Waterproof Gasket;</text>
<text x="426.4" y="122.4">Acrylic Adhesive DSM5</text>
<text x="426.4" y="126.4">Polyester Carrier</text>
<text x="428.3" y="149.7">Backing Adhesive</text>
<text x="428.3" y="153.8">DSM1 Acrylic Adhesive</text>
<text x="428.3" y="157.8">With Polyester Carrier</text>
<text x="428.3" y="161.8">Thickness 0.1mm</text>
<text x="441.5" y="287.7">Type=6</text>
<text x="402" y="298.5">Emboss Height=</text>
<text x="402" y="302.6">0.65mm +/-0.1mm</text>
</g>
<g font-size="3.4">
<text x="406.6" y="406.5">SIZE</text>
<text x="414.4" y="406.5">FILENAME:</text>
<text x="471.4" y="406.5">DRAWING NO.:</text>
<text x="530.1" y="406.6">REV</text>
<text x="356.1" y="418.2">DRAWN:</text>
<text x="405.5" y="418.3">SCALE:</text>
<text x="419.6" y="418.3">1:1</text>
<text x="471.4" y="418.2">SHEET:</text>
<text x="487.7" y="418.2">3 OF 6</text>
<text x="12.7" y="424.1">TEMPLATE 10093582 REV D</text>
</g>
<text font-size="3.2" fill="#0ff" x="357.9" y="228.2">Pin22 ESD</text>
<g font-size="3.2">
<text x="362.8" y="405.5">6135 Gunbarrel Avenue</text>
<text x="366.9" y="408.7">Boulder, CO 80301</text>
</g>
<g font-size="2.8">
<text x="406.6" y="398.7">PROPRIETARY &amp; CONFIDENTIAL. THIS DOCUMENT MAY NOT BE COPIED, DISCLOSED, OR USED IN WHOLE</text>
<text x="406.6" y="401.6">OR IN PART WITHOUT THE CONSENT OF COVIDIEN.</text>
</g>
<g font-size="2.6" fill="#f0f">
<text x="397.9" y="113.5">LED Emboss</text>
<text x="380" y="114.6">LED</text>
<text x="106.2" y="127.8" transform="rotate(-90 106.2 127.8)">245</text>
<text x="161.9" y="138.9">157.5</text>
<text x="182.6" y="146.1">67</text>
<text x="219.4" y="149.5">6-</text>
<text x="224.6" y="149.5">3 LED Windows</text>
<text x="165.8" y="153">98</text>
<text x="227.5" y="152.6">(Gloss)</text>
<text x="213.6" y="164.8" transform="rotate(-90 213.6 164.8)">29.5</text>
<text x="110" y="170.9" transform="rotate(-90 110 170.9)">17.5</text>
<text x="151.7" y="185.3" transform="rotate(-90 151.7 185.3)">8x2</text>
<text x="219.5" y="188.3" transform="rotate(-90 219.5 188.3)">75</text>
<text x="283.6" y="189.7">157.5 [6.201] Waterproof</text>
<text x="115.2" y="196.7" transform="rotate(-90 115.2 196.7)">40</text>
<text x="162.6" y="194.9" transform="rotate(-90 162.6 194.9)">1</text>
<text x="227.6" y="197" transform="rotate(-90 227.6 197)">130.5</text>
<text x="283.6" y="195.5">151.5 [5.965] Waterproof</text>
<text x="110" y="201.9" transform="rotate(-90 110 201.9)">51.5</text>
<text x="146.9" y="201.3" transform="rotate(-90 146.9 201.3)">47.8</text>
<text x="176.4" y="198.3">R3</text>
<text x="431.9" y="198.7" transform="rotate(-90 431.9 198.7)">12.5 stiffener total</text>
<text x="435" y="198.7" transform="rotate(-90 435 198.7)">thickness 0.3±0.05</text>
<text x="421" y="205.1" transform="rotate(-90 421 205.1)">8.75 conductive</text>
<text x="105.7" y="224.3">4-R2.5</text>
<text x="115.1" y="231.6">19.4</text>
<text x="146.9" y="229.3" transform="rotate(-90 146.9 229.3)">17</text>
<text x="165.8" y="231.8">44</text>
<text x="150.1" y="237.6">63</text>
<text x="220" y="235.9" transform="rotate(-90 220 235.9)">17</text>
<text x="414.5" y="237">Pitch1x21</text>
<text x="106.2" y="245" transform="rotate(-90 106.2 245)">224</text>
<text x="350.3" y="245.6" transform="rotate(-90 350.3 245.6)">130.5 Waterproof</text>
<text x="424.4" y="242.2">28.75±0.15</text>
<text x="225.5" y="251.3" transform="rotate(-90 225.5 251.3)">120±0.50</text>
<text x="345.2" y="246.3" transform="rotate(-90 345.2 246.3)">127.5 Waterproof</text>
<text x="211.7" y="254.8" transform="rotate(-90 211.7 254.8)">10 stiffener total</text>
<text x="214.9" y="255.8" transform="rotate(-90 214.9 255.8)">thickness 0.3±0.05</text>
<text x="203.6" y="262.7" transform="rotate(-90 203.6 262.7)">7 conductive</text>
<text x="376.6" y="264.2" transform="rotate(-90 376.6 264.2)">8.82</text>
<text x="398.3" y="266.1">8.53</text>
<text x="433.7" y="266.6" transform="rotate(-90 433.7 266.6)">10.8</text>
<text x="437.7" y="267.4" transform="rotate(-90 437.7 267.4)">8.8</text>
<text x="459.6" y="267">18.82</text>
<text x="459.1" y="270.8">16.82</text>
<text x="198.9" y="289.5">Pitch1x21</text>
<text x="209.6" y="293.6">23±0.15</text>
<text x="177.1" y="301.5">45</text>
</g>
<g font-size="2.6" fill="#0f0">
<text x="128.6" y="133.1">R279.75</text>
<text x="128.9" y="243">R319.75</text>
<text x="114.1" y="247.9">6-</text>
<text x="119.2" y="247.9">10 is emboss area</text>
<text x="123.6" y="251.1">(Gloss)</text>
</g>
<g font-size="2.6" fill="#0ff">
<text x="167" y="282.7">Pin22 ESD</text>
<text x="203.4" y="283.3">Pin1</text>
</g>
<g font-size="2.2" fill="#0f0">
<text x="160.4" y="181.3">Clear</text>
<text x="163.5" y="184">(Gloss)</text>
<text x="169.7" y="181.3">Window</text>
</g>
<text font-size="2.1" x="360.7" y="413.9">© 2010 COVIDIEN ALL RIGHTS RESERVED.</text>
<g font-size="1.5" fill="#f0f">
<text x="168.7" y="137.4">+0.15</text>
<text x="168.9" y="139.5">-0.35</text>
<text x="226" y="190.2" transform="rotate(-90 226 190.2)">+0.15</text>
<text x="228.1" y="190" transform="rotate(-90 228.1 190)">-0.35</text>
</g>
</svg>
